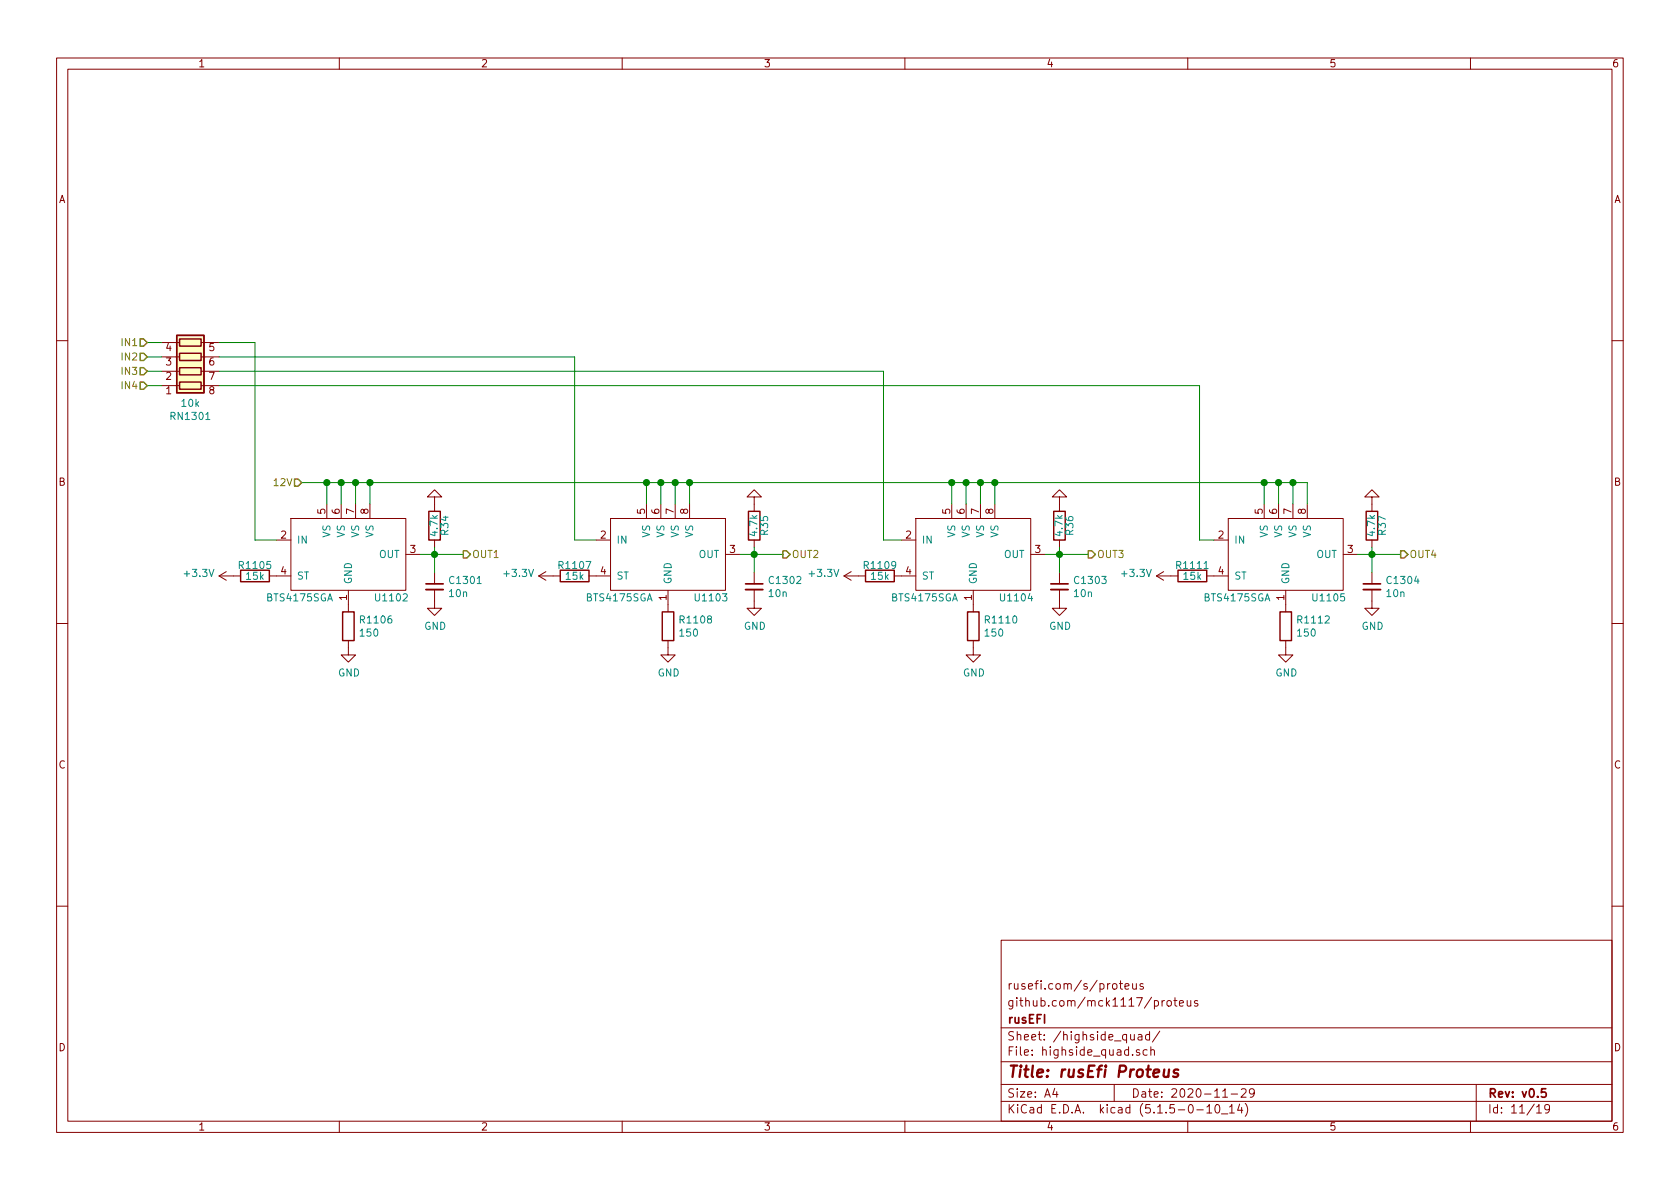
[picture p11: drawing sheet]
<svg xmlns="http://www.w3.org/2000/svg" width="297mm" height="210mm" viewBox="0 0 297 210" stroke-linecap="round" stroke-linejoin="round" font-family="sans-serif">
<g fill="none" stroke="#840000" stroke-width=".18">
<path d="M10 10.3h277v189.9h-277zM12 12.2h273v186.1h-273zM60 10.3v1.9M110 10.3v1.9M160 10.3v1.9M210 10.3v1.9M260 10.3v1.9M10 60.2h2M28.6 68.2h3.1M28.6 65.7h3.1M28.6 63.1h3.1M28.6 60.6h3.1"/>
<path d="M35.6 68.2h3.1M35.6 65.7h3.1M35.6 63.1h3.1M35.6 60.6h3.1M285 60.2h2M48.9 95.5h2.5M51.4 91.7h20.4v12.7h-20.4zM57.8 89.1v2.6M60.3 89.1v2.6M62.9 89.1v2.6M65.4 89.1v2.6M71.8 98h2.5"/>
<path d="M76.8 87.9h1.3l-1.3-1.3-1.2 1.3h1.2v2.5M76.8 95.5v1.3M105.4 95.5h2.5M107.9 91.7h20.4v12.7h-20.4zM114.3 89.1v2.6M116.8 89.1v2.6M119.4 89.1v2.6M121.9 89.1v2.6M128.3 98h2.5M133.3 87.9h1.3l-1.3-1.3-1.2 1.3h1.2v2.5M133.3 95.5v1.3M159.4 95.5h2.5"/>
<path d="M161.9 91.7h20.3v12.7h-20.3zM168.3 89.1v2.6M170.8 89.1v2.6M173.4 89.1v2.6M175.9 89.1v2.6M182.2 98h2.6M187.3 87.9h1.3l-1.3-1.3-1.2 1.3h1.2v2.5M187.3 95.5v1.3M214.6 95.5h2.6M217.2 91.7h20.3v12.7h-20.3zM223.5 89.1v2.6M226.1 89.1v2.6"/>
<path d="M228.6 89.1v2.6M231.1 89.1v2.6M237.5 98h2.5M242.6 87.9h1.2l-1.2-1.3-1.3 1.3h1.3v2.5M242.6 95.5v1.3M10 110.3h2M38.7 101.8h3.8M38.7 101.8l1.3 .8M40 101.1l-1.3 .7M47.6 101.8h3.8M61.6 113.3v2.5h1.3l-1.3 1.3-1.3-1.3h1.3M61.6 104.4v3.8"/>
<path d="M76.8 104.3v3.3h1.3l-1.3 1.2-1.2-1.2h1.2M76.8 101.2v2M95.2 101.8h3.9M95.2 101.8l1.3 .8M96.5 101.1l-1.3 .7M104.1 101.8h3.8M118.1 113.3v2.5h1.3l-1.3 1.3-1.3-1.3h1.3M118.1 104.4v3.8M133.3 104.3v3.3h1.3l-1.3 1.2-1.2-1.2h1.2M133.3 101.2v2M149.2 101.8h3.8M149.2 101.8l1.3 .8"/>
<path d="M150.5 101.1l-1.3 .7M158.1 101.8h3.8M172.1 113.3v2.5h1.3l-1.3 1.3-1.3-1.3h1.3M172.1 104.4v3.8M187.3 104.3v3.3h1.3l-1.3 1.2-1.2-1.2h1.2M187.3 101.2v2M204.5 101.8l1.2 .8M204.5 101.8h3.8M205.7 101.1l-1.2 .7M213.4 101.8h3.8M227.3 113.3v2.5h1.3l-1.3 1.3-1.2-1.3h1.2M227.3 104.4v3.8"/>
<path d="M242.6 104.3v3.3h1.2l-1.2 1.2-1.3-1.2h1.3M242.6 101.2v2M285 110.3h2M10 160.2h2M177 166.3h108v32h-108zM196.8 174.1l.2-.2 .4 .2v.7l-.2 .1-.4-.1zM197.9 173.9h.6M198.1 173.4v1.3l.4 .2M198.9 174.4l.7-.1-.1-.3-.4-.1-.2 .2 .1 .7h.5M200.3 173.9v.8a.39 .39 0 0 0 .6 .1M200.9 173.9v1M202.1 174l-.3-.1-.3 .2 .1 .3 .5 .1v.3h-.6"/>
<path d="M205.5 176.9v1M205.9 176.9l-.4 .3M206.4 177.1l.2-.2 .4 .2v.7l-.2 .1-.4-.1zM207.5 176.9h.6M207.7 176.4v1.3l.4 .2M208.5 177.4l.7-.1v-.3l-.4-.1-.3 .2 .1 .7h.6M209.9 176.9l.1 .9 .3 .1 .2-.1M210.5 176.9v1M211.8 177a.37 .37 0 0 0-.6 .1l.1 .3 .5 .1v.1l-.2 .3-.4-.1M285 160.2h2M60 198.3v1.9M110 198.3v1.9"/>
<path d="M160 198.3v1.9M177 194.8h108M177 191.8h108M177 187.8h108M177 181.8h108M186.5 192.5l-.4 1h1M186.8 193v1M197 191.8v3M199.9 182.9v.8a.39 .39 0 0 0 .7 .1M200.6 182.9v1M201.3 183h.5l.1 .9M201.5 185.7l-.4-.1-.2 .2 .1 .2 .5 .2v.3h-.6"/>
<path d="M201.9 183.3l-.5 .1a.29 .29 0 0 0-.2 .2 .29 .29 0 0 0 .2 .3l.5-.1M202.8 185.7l-.4-.1-.3 .3 .1 .6 .2 .1 .4-.1M203.3 183l-.5-.1-.3 .3 .1 .6 .2 .1 .5-.1M203.3 182.4v1.5M203.5 185.7l.2-.1 .3 .1 .1 .9M203.5 185.1v1.5M205.1 182.3l-1.3 2M210 198.3v1.9M211.6 196.3h1.2M213.4 195.8l.4-.5v1.5M213.4 196.8h.8M215 195.4l.3-.1a.94 .94 0 0 1 0 1.5 .8 .8 0 0 1-.6-.6 .8 .8 0 0 1 .3-.8z"/>
<path d="M216 197h1.1M216.2 194h.8M217.4 195.8l.4-.5v1.5M217.4 196.8h.8M217.7 193.5h1.1M219.2 195.2l-.4 1.1h.9M219.5 192.7l.2-.2h.3l.3 .2v.3v.2l-.9 .8h.9M219.5 195.8v1M220.2 195.1a1.71 1.71 0 0 1 0 2.3M221.8 193.2l-.3 .3h-.3l-.3-.3v-.4l.2-.2 .4-.1 .2 .2a1.13 1.13 0 0 1-.2 1.2l-.4 .1M260 198.3v1.9M261 191.8v6.5"/>
<path d="M271.7 195.8l.4-.5v1.5M271.7 196.8h.8M274 196l-.1 .1a.48 .48 0 0 1-.7 0v-.6a.48 .48 0 0 1 .7 0 1.27 1.27 0 0 1-.2 1.2l-.4 .1"/>
</g>
<path d="M75.3 103.2h3.1M131.8 103.2h3.1M185.8 103.2h3M241 103.2h3.1M273.3 192.5h-.7l-.1 .7 .2-.1 .5 .1 .2 .2-.1 .5-.2 .1-.6-.1" fill="none" stroke="#840000" stroke-width=".3"/>
<path d="M205.9 189.1l-.1 1.2a.59 .59 0 0 0 .8 0M206.7 189.1l-.1 1.3M208.3 189.2a.52 .52 0 0 0-.8 .3l.3 .3 .5 .1v.3l-.3 .2-.6-.1" fill="none" stroke="#840000" stroke-width=".41"/>
<g fill="none" stroke="#840000" stroke-width=".25">
<path d="M31.2 59.3h4.9v10.2h-4.9zM31.7 59.9h3.9v1.3h-3.9zM31.7 67.6h3.9v1.2h-3.9zM31.7 65h3.9v1.3h-3.9zM31.7 62.5h3.9v1.2h-3.9zM75.8 90.4h2.1v5.1h-2.1zM132.3 90.4h2.1v5.1h-2.1zM186.3 90.4h2v5.1h-2zM241.6 90.4h2v5.1h-2zM42.5 100.8h5.1v2.1h-5.1zM60.6 108.2h2v5.1h-2zM99.1 100.8h5v2.1h-5z"/>
<path d="M117.1 108.2h2v5.1h-2zM153 100.8h5.1v2.1h-5.1zM171.1 108.2h2v5.1h-2zM208.3 100.8h5.1v2.1h-5.1zM226.3 108.2h2v5.1h-2z"/>
</g>
<path d="M31.2 59.3h4.9v10.2h-4.9z" fill="#ffffc2" stroke="#ffffc2" stroke-width=".18"/>
<path d="M75.3 104.3h3.1M131.8 104.3h3.1M185.8 104.3h3M241 104.3h3.1" fill="none" stroke="#840000" stroke-width=".33"/>
<g fill="none" stroke="#008400" stroke-width=".18">
<path d="M26 68.2h2.6M26 65.7h2.6M26 63.1h2.6M26 60.6h2.6M38.7 68.2h173.4v27.3h2.5M38.7 60.6h6.4v34.9h3.8M38.7 63.1h62.9v32.4h3.8M38.7 65.7h117.5v29.8h3.2M53.3 85.3h177.8v3.8M57.8 85.3v3.8M60.3 85.3v3.8M62.9 85.3v3.8"/>
<path d="M65.4 85.3v3.8M74.3 98h7.6M76.8 96.8v4.4M114.3 85.3v3.8M116.8 85.3v3.8M119.4 85.3v3.8M121.9 85.3v3.8M130.8 98h7.6M133.3 96.8v4.4M168.3 85.3v3.8M170.8 85.3v3.8M173.4 85.3v3.8"/>
<path d="M175.9 85.3v3.8M184.8 98h7.6M187.3 96.8v4.4M223.5 85.3v3.8M226.1 85.3v3.8M228.6 85.3v3.8M240 98h7.6M242.6 96.8v4.4"/>
</g>
<path d="M24.8 59.9h.6l.6 .7-.6 .6h-.6zM24.8 67.6h.6l.6 .6-.6 .6h-.6zM24.8 65h.6l.6 .7-.6 .6h-.6zM24.8 62.5h.6l.6 .6-.6 .6h-.6zM52.1 84.7h.6l.6 .6-.6 .7h-.6zM81.9 97.4h.6l.7 .6-.7 .7h-.6zM138.4 97.4h.7l.6 .6-.6 .7h-.7zM192.4 97.4h.6l.7 .6-.7 .7h-.6zM247.6 97.4h.7l.6 .6-.6 .7h-.7z" fill="none" stroke="#848400" stroke-width=".25"/>
<g fill="#008400" stroke="#008400" stroke-width=".25">
<circle cx="173.4" cy="85.3" r=".51"/>
<circle cx="170.8" cy="85.3" r=".51"/>
<circle cx="175.9" cy="85.3" r=".51"/>
<circle cx="168.3" cy="85.3" r=".51"/>
<circle cx="228.6" cy="85.3" r=".51"/>
<circle cx="226.1" cy="85.3" r=".51"/>
<circle cx="223.5" cy="85.3" r=".51"/>
<circle cx="242.6" cy="98" r=".51"/>
<circle cx="187.3" cy="98" r=".51"/>
<circle cx="121.9" cy="85.3" r=".51"/>
<circle cx="119.4" cy="85.3" r=".51"/>
<circle cx="116.8" cy="85.3" r=".51"/>
<circle cx="114.3" cy="85.3" r=".51"/>
<circle cx="65.4" cy="85.3" r=".51"/>
<circle cx="62.9" cy="85.3" r=".51"/>
<circle cx="60.3" cy="85.3" r=".51"/>
<circle cx="57.8" cy="85.3" r=".51"/>
<circle cx="76.8" cy="98" r=".51"/>
<circle cx="133.4" cy="98" r=".51"/>
</g>
<text font-size="2.8" fill="#840000" x="178" y="190.5">Title: rusEfi Proteus</text>
<g font-size="2.1" fill="#840000">
<text x="178" y="178">github.com/mck1117/proteus</text>
<text x="178" y="175">rusefi.com/s/proteus</text>
<text x="178" y="184">Sheet: /highside_quad/</text>
<text x="178" y="181">rusEFI</text>
<text x="178" y="186.7">File: highside_quad.sch</text>
<text x="178" y="196.9">KiCad E.D.A. kicad (5.1.5-0-10_14)</text>
<text x="178" y="194.1">Size: A4</text>
<text x="200" y="194.1">Date: 2020-11-29</text>
<text x="263" y="194.1">Rev: v0.5</text>
<text x="263" y="196.9">Id: 11/19</text>
</g>
<g font-size="1.8" fill="#840000">
<text x="35" y="11.9">1</text>
<text x="85" y="11.9">2</text>
<text x="135" y="11.9">3</text>
<text x="185" y="11.9">4</text>
<text x="235" y="11.9">5</text>
<text x="285" y="11.9">6</text>
<text x="10.4" y="35.9">A</text>
<text x="285.4" y="35.9">A</text>
<text x="29.4" y="64.6">3</text>
<text x="29.4" y="62.1">4</text>
<text x="37" y="62.1">5</text>
<text x="37" y="64.6">6</text>
<text x="29.4" y="69.7">1</text>
<text x="29.4" y="67.2">2</text>
<text x="37" y="67.2">7</text>
<text x="37" y="69.7">8</text>
<text x="10.4" y="85.9">B</text>
<text x="285.4" y="85.9">B</text>
<text x="49.7" y="95.2">2</text>
<text x="57.5" y="90.9" transform="rotate(-90 57.5 90.9)">5</text>
<text x="60.1" y="90.9" transform="rotate(-90 60.1 90.9)">6</text>
<text x="62.6" y="90.9" transform="rotate(-90 62.6 90.9)">7</text>
<text x="65.2" y="90.9" transform="rotate(-90 65.2 90.9)">8</text>
<text x="106.2" y="95.2">2</text>
<text x="114" y="90.9" transform="rotate(-90 114 90.9)">5</text>
<text x="116.6" y="90.9" transform="rotate(-90 116.6 90.9)">6</text>
<text x="119.1" y="90.9" transform="rotate(-90 119.1 90.9)">7</text>
<text x="121.7" y="90.9" transform="rotate(-90 121.7 90.9)">8</text>
<text x="160.2" y="95.2">2</text>
<text x="168" y="90.9" transform="rotate(-90 168 90.9)">5</text>
<text x="170.6" y="90.9" transform="rotate(-90 170.6 90.9)">6</text>
<text x="173.1" y="90.9" transform="rotate(-90 173.1 90.9)">7</text>
<text x="175.6" y="90.9" transform="rotate(-90 175.6 90.9)">8</text>
<text x="215.4" y="95.2">2</text>
<text x="223.3" y="90.9" transform="rotate(-90 223.3 90.9)">5</text>
<text x="225.8" y="90.9" transform="rotate(-90 225.8 90.9)">6</text>
<text x="228.3" y="90.9" transform="rotate(-90 228.3 90.9)">7</text>
<text x="230.9" y="90.9" transform="rotate(-90 230.9 90.9)">8</text>
<text x="49.7" y="101.6">4</text>
<text x="72.5" y="97.8">3</text>
<text x="106.2" y="101.6">4</text>
<text x="129.1" y="97.8">3</text>
<text x="160.2" y="101.6">4</text>
<text x="183" y="97.8">3</text>
<text x="215.4" y="101.6">4</text>
<text x="238.3" y="97.8">3</text>
<text x="61.3" y="106.1" transform="rotate(-90 61.3 106.1)">1</text>
<text x="117.9" y="106.1" transform="rotate(-90 117.9 106.1)">1</text>
<text x="171.8" y="106.1" transform="rotate(-90 171.8 106.1)">1</text>
<text x="227.1" y="106.1" transform="rotate(-90 227.1 106.1)">1</text>
<text x="10.4" y="135.9">C</text>
<text x="285.4" y="135.9">C</text>
<text x="10.4" y="185.9">D</text>
<text x="285.4" y="185.9">D</text>
<text x="35" y="199.9">1</text>
<text x="85" y="199.9">2</text>
<text x="135" y="199.9">3</text>
<text x="185" y="199.9">4</text>
<text x="235" y="199.9">5</text>
<text x="285" y="199.9">6</text>
</g>
<g font-size="1.8" fill="#848400">
<text x="21.8" y="63.7">IN2</text>
<text x="21.8" y="61.2">IN1</text>
<text x="21.8" y="68.8">IN4</text>
<text x="21.8" y="66.3">IN3</text>
<text x="48.7" y="86">12V</text>
<text x="83.4" y="98.7">OUT1</text>
<text x="140" y="98.7">OUT2</text>
<text x="193.9" y="98.7">OUT3</text>
<text x="249.2" y="98.7">OUT4</text>
</g>
<g font-size="1.8" fill="#008484">
<text x="32.2" y="72">10k</text>
<text x="30.4" y="74.3">RN1301</text>
<text x="58.4" y="95.1" transform="rotate(-90 58.4 95.1)">VS</text>
<text x="61" y="95.1" transform="rotate(-90 61 95.1)">VS</text>
<text x="63.5" y="95.1" transform="rotate(-90 63.5 95.1)">VS</text>
<text x="66" y="95.1" transform="rotate(-90 66 95.1)">VS</text>
<text x="77.4" y="94.7" transform="rotate(-90 77.4 94.7)">4.7k</text>
<text x="79.3" y="94.6" transform="rotate(-90 79.3 94.6)">R34</text>
<text x="114.9" y="95.1" transform="rotate(-90 114.9 95.1)">VS</text>
<text x="117.5" y="95.1" transform="rotate(-90 117.5 95.1)">VS</text>
<text x="120" y="95.1" transform="rotate(-90 120 95.1)">VS</text>
<text x="122.6" y="95.1" transform="rotate(-90 122.6 95.1)">VS</text>
<text x="133.9" y="94.7" transform="rotate(-90 133.9 94.7)">4.7k</text>
<text x="135.8" y="94.6" transform="rotate(-90 135.8 94.6)">R35</text>
<text x="168.9" y="95.1" transform="rotate(-90 168.9 95.1)">VS</text>
<text x="171.4" y="95.1" transform="rotate(-90 171.4 95.1)">VS</text>
<text x="174" y="95.1" transform="rotate(-90 174 95.1)">VS</text>
<text x="176.5" y="95.1" transform="rotate(-90 176.5 95.1)">VS</text>
<text x="187.9" y="94.7" transform="rotate(-90 187.9 94.7)">4.7k</text>
<text x="189.8" y="94.6" transform="rotate(-90 189.8 94.6)">R36</text>
<text x="224.2" y="95.1" transform="rotate(-90 224.2 95.1)">VS</text>
<text x="226.7" y="95.1" transform="rotate(-90 226.7 95.1)">VS</text>
<text x="229.2" y="95.1" transform="rotate(-90 229.2 95.1)">VS</text>
<text x="231.8" y="95.1" transform="rotate(-90 231.8 95.1)">VS</text>
<text x="243.1" y="94.7" transform="rotate(-90 243.1 94.7)">4.7k</text>
<text x="245" y="94.6" transform="rotate(-90 245 94.6)">R37</text>
<text x="42.5" y="100.6">R1105</text>
<text x="52.5" y="96.1">IN</text>
<text x="67" y="98.7">OUT</text>
<text x="99" y="100.6">R1107</text>
<text x="109" y="96.1">IN</text>
<text x="123.5" y="98.7">OUT</text>
<text x="153" y="100.6">R1109</text>
<text x="162.9" y="96.1">IN</text>
<text x="177.5" y="98.7">OUT</text>
<text x="208.2" y="100.6">R1111</text>
<text x="218.2" y="96.1">IN</text>
<text x="232.7" y="98.7">OUT</text>
<text x="32.8" y="102">+3.3V</text>
<text x="43.6" y="102.5">15k</text>
<text x="47.3" y="106.3">BTS4175SGA</text>
<text x="52.5" y="102.5">ST</text>
<text x="62.2" y="103.4" transform="rotate(-90 62.2 103.4)">GND</text>
<text x="66.6" y="106.3">U1102</text>
<text x="79.5" y="105.6">10n</text>
<text x="79.7" y="103.3">C1301</text>
<text x="89.3" y="102">+3.3V</text>
<text x="100.1" y="102.5">15k</text>
<text x="103.9" y="106.3">BTS4175SGA</text>
<text x="109" y="102.5">ST</text>
<text x="118.7" y="103.4" transform="rotate(-90 118.7 103.4)">GND</text>
<text x="123.1" y="106.3">U1103</text>
<text x="136" y="105.6">10n</text>
<text x="136.2" y="103.3">C1302</text>
<text x="143.3" y="102">+3.3V</text>
<text x="154.1" y="102.5">15k</text>
<text x="157.8" y="106.3">BTS4175SGA</text>
<text x="162.9" y="102.5">ST</text>
<text x="172.7" y="103.4" transform="rotate(-90 172.7 103.4)">GND</text>
<text x="177.1" y="106.3">U1104</text>
<text x="190" y="105.6">10n</text>
<text x="190.2" y="103.3">C1303</text>
<text x="198.5" y="102">+3.3V</text>
<text x="209.3" y="102.5">15k</text>
<text x="213.1" y="106.3">BTS4175SGA</text>
<text x="218.2" y="102.5">ST</text>
<text x="228" y="103.4" transform="rotate(-90 228 103.4)">GND</text>
<text x="232.3" y="106.3">U1105</text>
<text x="245.2" y="105.6">10n</text>
<text x="245.4" y="103.3">C1304</text>
<text x="63.8" y="112.6">150</text>
<text x="63.9" y="110.3">R1106</text>
<text x="75" y="111.4">GND</text>
<text x="120.3" y="112.6">150</text>
<text x="120.4" y="110.3">R1108</text>
<text x="131.5" y="111.4">GND</text>
<text x="174.3" y="112.6">150</text>
<text x="174.4" y="110.3">R1110</text>
<text x="185.5" y="111.4">GND</text>
<text x="229.5" y="112.6">150</text>
<text x="229.6" y="110.3">R1112</text>
<text x="240.7" y="111.4">GND</text>
<text x="59.8" y="119.6">GND</text>
<text x="116.3" y="119.6">GND</text>
<text x="170.3" y="119.6">GND</text>
<text x="225.5" y="119.6">GND</text>
</g>
</svg>
